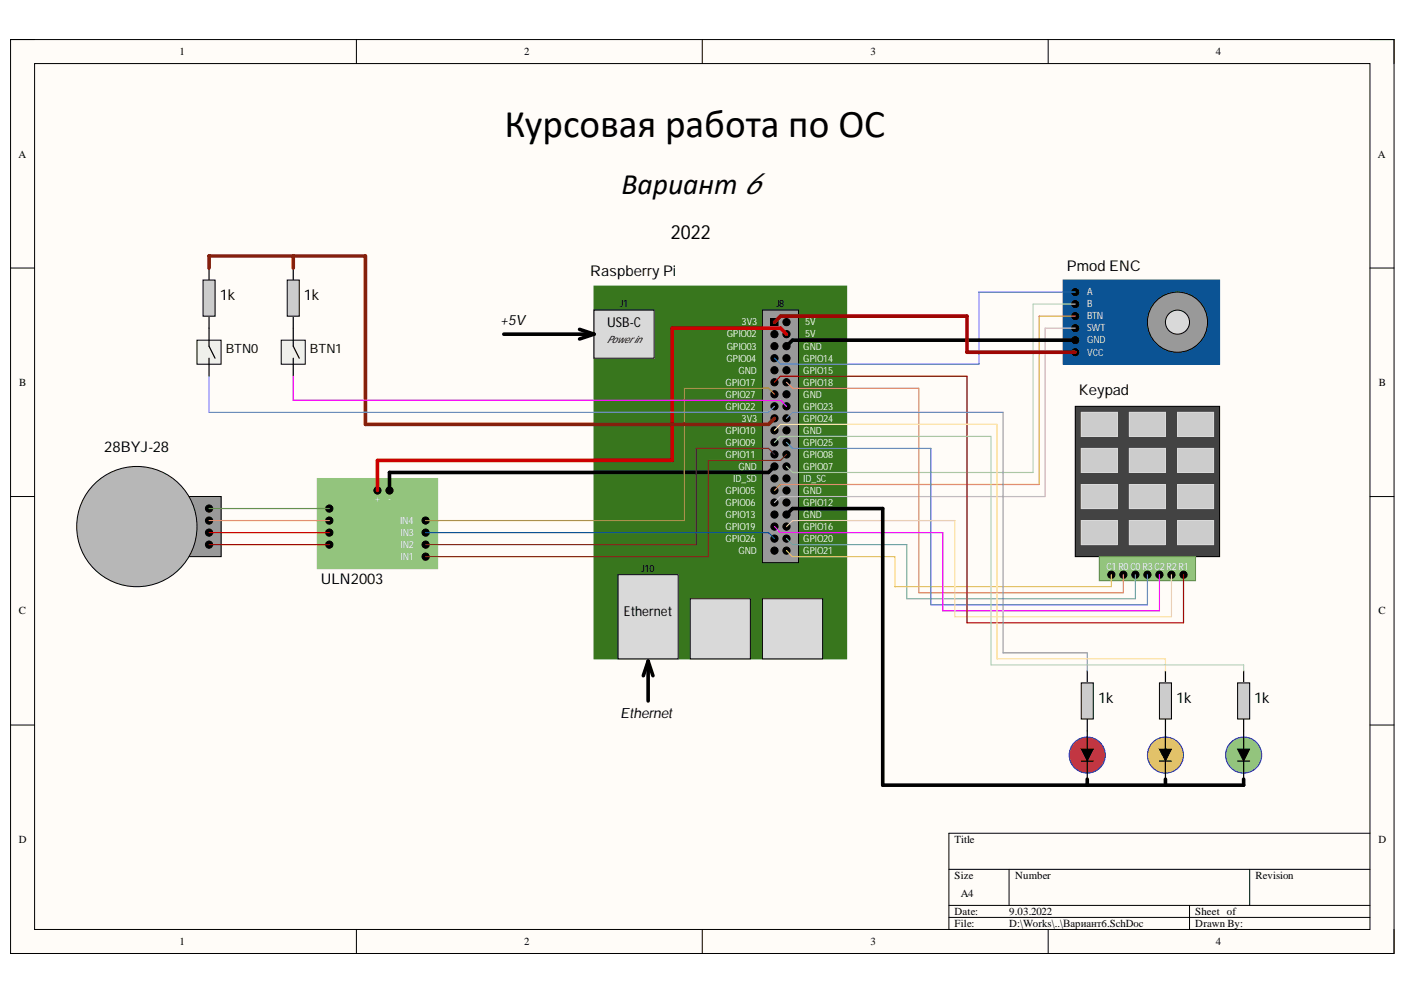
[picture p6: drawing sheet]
<svg xmlns="http://www.w3.org/2000/svg" width="297mm" height="210mm" viewBox="0 0 297 210" stroke-linecap="round" stroke-linejoin="round" font-family="sans-serif">
<path d="M2.2 8.4h292.3v192.9h-292.3z" fill-rule="evenodd" fill="#fffcf8"/>
<path d="M2.2 8.4h292.3v192.9h-292.3z" fill="none" stroke="#000" stroke-width=".21"/>
<path d="M7.3 13.4h282.1v182.9h-282.1z" fill-rule="evenodd" fill="#fffcf8"/>
<g fill="none" stroke="#000" stroke-width=".21">
<path d="M2.2 8.3h5.1M7.3 13.4h282.1v182.9h-282.1zM75.3 8.3v5.1M148.4 8.3v5.1M221.4 8.4v5M289.4 8.4h5.1v5M2.2 56.6h5.1M289.4 56.6h5.1M2.2 104.9h5.1M289.4 104.9h5.1M2.2 153.1h5.1M289.4 153.1h5.1"/>
<path d="M289.4 176h-88.9v20.3M75.3 196.3v5M148.4 196.3v5M200.5 183.6h88.9M200.5 191.2h88.9M200.5 193.7h88.9M213.2 183.6v7.6M221.4 196.3v5M251.3 191.2v5.1M264 183.6v7.6M294.5 196.3v5"/>
</g>
<path d="M39.1 104.9h7.6v12.6h-7.6z" fill-rule="evenodd" fill="#999"/>
<path d="M39.1 104.9h7.6v12.6h-7.6z" fill="none" stroke="#000" stroke-width=".21"/>
<path d="M125.5 60.4h53.4v78.7h-53.4z" fill-rule="evenodd" fill="#38761d"/>
<path d="M125.5 60.4h53.4v78.7h-53.4z" fill="none" stroke="#38761d" stroke-width=".21"/>
<path d="M161.1 65.5h7.6v53.3h-7.6z" fill-rule="evenodd" fill="#999"/>
<g fill="none" stroke="#000" stroke-width=".21">
<path d="M161.1 65.5h7.6v53.3h-7.6zM162.9 67.3h1.5v1.5h-1.5z"/>
<circle cx="163.6" cy="73.1" r=".76"/>
<circle cx="163.6" cy="75.6" r=".76"/>
<circle cx="163.6" cy="70.6" r=".76"/>
<circle cx="163.6" cy="78.2" r=".76"/>
<circle cx="166.2" cy="68" r=".76"/>
<circle cx="166.2" cy="73.1" r=".76"/>
<circle cx="166.2" cy="75.6" r=".76"/>
<circle cx="166.2" cy="70.6" r=".76"/>
<circle cx="166.2" cy="78.2" r=".76"/>
<circle cx="163.6" cy="80.7" r=".76"/>
<circle cx="163.6" cy="88.3" r=".76"/>
<circle cx="163.6" cy="83.3" r=".76"/>
<circle cx="163.6" cy="98.5" r=".76"/>
<circle cx="163.6" cy="90.9" r=".76"/>
<circle cx="163.6" cy="96" r=".76"/>
<circle cx="163.6" cy="93.4" r=".76"/>
<circle cx="163.6" cy="85.8" r=".76"/>
<circle cx="166.2" cy="80.7" r=".76"/>
<circle cx="166.2" cy="88.3" r=".76"/>
<circle cx="166.2" cy="83.3" r=".76"/>
<circle cx="166.2" cy="98.5" r=".76"/>
<circle cx="166.2" cy="90.9" r=".76"/>
<circle cx="166.2" cy="96" r=".76"/>
<circle cx="166.2" cy="93.4" r=".76"/>
<circle cx="166.2" cy="85.8" r=".76"/>
<circle cx="163.6" cy="108.7" r=".76"/>
<circle cx="163.6" cy="116.3" r=".76"/>
<circle cx="163.6" cy="113.7" r=".76"/>
<circle cx="163.6" cy="106.1" r=".76"/>
<circle cx="163.6" cy="111.2" r=".76"/>
<circle cx="163.6" cy="103.6" r=".76"/>
<circle cx="163.6" cy="101" r=".76"/>
<circle cx="166.2" cy="108.7" r=".76"/>
<circle cx="166.2" cy="116.3" r=".76"/>
<circle cx="166.2" cy="113.7" r=".76"/>
<circle cx="166.2" cy="106.1" r=".76"/>
<circle cx="166.2" cy="111.2" r=".76"/>
<circle cx="166.2" cy="103.6" r=".76"/>
<circle cx="166.2" cy="101" r=".76"/>
</g>
<g fill="#000">
<circle cx="163.6" cy="73.1" r=".76"/>
<circle cx="163.6" cy="75.6" r=".76"/>
<circle cx="163.6" cy="70.6" r=".76"/>
<circle cx="163.6" cy="78.2" r=".76"/>
<circle cx="166.2" cy="68" r=".76"/>
<circle cx="166.2" cy="73.1" r=".76"/>
<circle cx="166.2" cy="75.6" r=".76"/>
<circle cx="166.2" cy="70.6" r=".76"/>
<circle cx="166.2" cy="78.2" r=".76"/>
<circle cx="163.6" cy="80.7" r=".76"/>
<circle cx="163.6" cy="88.3" r=".76"/>
<circle cx="163.6" cy="83.3" r=".76"/>
<circle cx="163.6" cy="98.5" r=".76"/>
<circle cx="163.6" cy="90.9" r=".76"/>
<circle cx="163.6" cy="96" r=".76"/>
<circle cx="163.6" cy="93.4" r=".76"/>
<circle cx="163.6" cy="85.8" r=".76"/>
<circle cx="166.2" cy="80.7" r=".76"/>
<circle cx="166.2" cy="88.3" r=".76"/>
<circle cx="166.2" cy="83.3" r=".76"/>
<circle cx="166.2" cy="98.5" r=".76"/>
<circle cx="166.2" cy="90.9" r=".76"/>
<circle cx="166.2" cy="96" r=".76"/>
<circle cx="166.2" cy="93.4" r=".76"/>
<circle cx="166.2" cy="85.8" r=".76"/>
<circle cx="163.6" cy="108.7" r=".76"/>
<circle cx="163.6" cy="116.3" r=".76"/>
<circle cx="163.6" cy="113.7" r=".76"/>
<circle cx="163.6" cy="106.1" r=".76"/>
<circle cx="163.6" cy="111.2" r=".76"/>
<circle cx="163.6" cy="103.6" r=".76"/>
<circle cx="163.6" cy="101" r=".76"/>
<circle cx="166.2" cy="108.7" r=".76"/>
<circle cx="166.2" cy="116.3" r=".76"/>
<circle cx="166.2" cy="113.7" r=".76"/>
<circle cx="166.2" cy="106.1" r=".76"/>
<circle cx="166.2" cy="111.2" r=".76"/>
<circle cx="166.2" cy="103.6" r=".76"/>
<circle cx="166.2" cy="101" r=".76"/>
</g>
<path d="M162.9 67.3h1.5v1.5h-1.5z" fill-rule="evenodd" fill="#000"/>
<path d="M125.5 65.5h12.7v10.1h-12.7z" fill-rule="evenodd" fill="#d9d9d9"/>
<path d="M125.5 65.5h12.7v10.1h-12.7z" fill="none" stroke="#000" stroke-width=".21"/>
<path d="M130.6 121.4h12.7v17.7h-12.7z" fill-rule="evenodd" fill="#d9d9d9"/>
<path d="M130.6 121.4h12.7v17.7h-12.7z" fill="none" stroke="#000" stroke-width=".21"/>
<path d="M145.8 126.4h12.7v12.7h-12.7z" fill-rule="evenodd" fill="#d9d9d9"/>
<path d="M145.8 126.4h12.7v12.7h-12.7z" fill="none" stroke="#000" stroke-width=".21"/>
<path d="M161.1 126.4h12.7v12.7h-12.7z" fill-rule="evenodd" fill="#d9d9d9"/>
<path d="M161.1 126.4h12.7v12.7h-12.7z" fill="none" stroke="#000" stroke-width=".21"/>
<path d="M106.4 70.6h19.1M122.4 69.5l3.1 1.1M125.5 70.6l-3.1 1M136.9 139.6v8.4M136.9 139.6l-1 3.1M136.9 139.6l1 3.1" fill="none" stroke="#000" stroke-width=".76"/>
<path d="M67 101h25.5v19.1h-25.5z" fill-rule="evenodd" fill="#93c47d"/>
<path d="M67 101h25.5v19.1h-25.5z" fill="none" stroke="#93c47d" stroke-width=".21"/>
<g fill="#000">
<circle cx="69.6" cy="112.5" r=".76"/>
<circle cx="69.6" cy="109.9" r=".76"/>
<circle cx="69.6" cy="107.4" r=".76"/>
<circle cx="69.6" cy="115" r=".76"/>
<circle cx="79.7" cy="103.6" r=".76"/>
<circle cx="82.3" cy="103.6" r=".76"/>
<circle cx="89.9" cy="112.5" r=".76"/>
<circle cx="89.9" cy="117.5" r=".76"/>
<circle cx="89.9" cy="109.9" r=".76"/>
<circle cx="89.9" cy="115" r=".76"/>
</g>
<g fill="none" stroke="#000" stroke-width=".21">
<circle cx="69.6" cy="112.5" r=".76"/>
<circle cx="69.6" cy="109.9" r=".76"/>
<circle cx="69.6" cy="107.4" r=".76"/>
<circle cx="69.6" cy="115" r=".76"/>
<circle cx="79.7" cy="103.6" r=".76"/>
<circle cx="82.3" cy="103.6" r=".76"/>
<circle cx="89.9" cy="112.5" r=".76"/>
<circle cx="89.9" cy="117.5" r=".76"/>
<circle cx="89.9" cy="109.9" r=".76"/>
<circle cx="89.9" cy="115" r=".76"/>
</g>
<path d="M166.2 70.6l-1.3-1.3h-22.9v27.9h-62.3v6.4" fill="none" stroke="#c00" stroke-width=".76"/>
<path d="M163.6 98.5l-1.3 1.3h-80v3.8" fill="none" stroke="#000" stroke-width=".76"/>
<path d="M166.2 96l-1.3 1.2h-15.3v20.3h-59.7" fill="none" stroke="#783f04" stroke-width=".25"/>
<path d="M163.6 96l-1.3-1.3h-15.2v20.3h-57.2" fill="none" stroke="#741b47" stroke-width=".25"/>
<path d="M89.9 112.5h72.4l1.3 1.2" fill="none" stroke="#0b5394" stroke-width=".25"/>
<path d="M163.6 83.3l-1.3-1.3h-17.7v27.9h-54.7" fill="none" stroke="#bf9000" stroke-width=".25"/>
<circle cx="28.9" cy="111.2" r="12.7" fill="#b7b7b7"/>
<g fill="none" stroke="#000" stroke-width=".21">
<circle cx="28.9" cy="111.2" r="12.7"/>
<circle cx="44.2" cy="112.5" r=".76"/>
<circle cx="44.2" cy="109.9" r=".76"/>
<circle cx="44.2" cy="107.4" r=".76"/>
<circle cx="44.2" cy="115" r=".76"/>
</g>
<g fill="#000">
<circle cx="44.2" cy="112.5" r=".76"/>
<circle cx="44.2" cy="109.9" r=".76"/>
<circle cx="44.2" cy="107.4" r=".76"/>
<circle cx="44.2" cy="115" r=".76"/>
</g>
<path d="M44.2 107.4h25.4" fill="none" stroke="#6aa84f" stroke-width=".25"/>
<path d="M44.2 109.9h25.4" fill="none" stroke="#e69138" stroke-width=".25"/>
<path d="M44.2 112.5h25.4" fill="none" stroke="#c00" stroke-width=".25"/>
<path d="M44.2 115h25.4" fill="none" stroke="#a61c00" stroke-width=".25"/>
<path d="M224.6 59.1h33.1v17.8h-33.1z" fill-rule="evenodd" fill="#0b5394"/>
<path d="M224.6 59.1h33.1v17.8h-33.1z" fill="none" stroke="#0b5394" stroke-width=".21"/>
<g fill="#000">
<circle cx="227.2" cy="61.7" r=".76"/>
<circle cx="227.2" cy="71.8" r=".76"/>
<circle cx="227.2" cy="64.2" r=".76"/>
<circle cx="227.2" cy="69.3" r=".76"/>
<circle cx="227.2" cy="66.8" r=".76"/>
<circle cx="227.2" cy="74.4" r=".76"/>
</g>
<g fill="none" stroke="#000" stroke-width=".21">
<circle cx="227.2" cy="61.7" r=".76"/>
<circle cx="227.2" cy="71.8" r=".76"/>
<circle cx="227.2" cy="64.2" r=".76"/>
<circle cx="227.2" cy="69.3" r=".76"/>
<circle cx="227.2" cy="66.8" r=".76"/>
<circle cx="227.2" cy="74.4" r=".76"/>
</g>
<circle cx="248.8" cy="68" r="6.4" fill="#999"/>
<circle cx="248.8" cy="68" r="6.4" fill="none" stroke="#000" stroke-width=".21"/>
<circle cx="248.8" cy="68" r="2.54" fill="#d9d9d9"/>
<circle cx="248.8" cy="68" r="2.54" fill="none" stroke="#000" stroke-width=".21"/>
<path d="M227.2 61.7h-20.4v15.2h-41.9l-1.3-1.3" fill="none" stroke="#3c78d8" stroke-width=".25"/>
<path d="M227.2 66.8h-7.7v35.5h-54.6l-1.3 1.3" fill="none" stroke="#e69138" stroke-width=".25"/>
<path d="M227.2 69.3h-6.4v35.6h-55.9l-1.3 1.2" fill="none" stroke="#d5a6bd" stroke-width=".25"/>
<path d="M227.2 64.2h-8.9v35.6h-50.9l-1.2-1.3" fill="none" stroke="#b6d7a8" stroke-width=".25"/>
<path d="M227.2 85.8h30.5v31.7h-30.5z" fill-rule="evenodd" fill="#434343"/>
<path d="M227.2 85.8h30.5v31.7h-30.5z" fill="none" stroke="#000" stroke-width=".21"/>
<path d="M232.2 117.5h20.4v5.1h-20.4z" fill-rule="evenodd" fill="#93c47d"/>
<path d="M232.2 117.5h20.4v5.1h-20.4z" fill="none" stroke="#6aa84f" stroke-width=".21"/>
<g fill="#000">
<circle cx="234.8" cy="121.4" r=".76"/>
<circle cx="237.3" cy="121.4" r=".76"/>
<circle cx="239.9" cy="121.4" r=".76"/>
<circle cx="242.4" cy="121.4" r=".76"/>
<circle cx="244.9" cy="121.4" r=".76"/>
<circle cx="247.5" cy="121.4" r=".76"/>
<circle cx="250" cy="121.4" r=".76"/>
</g>
<g fill="none" stroke="#000" stroke-width=".21">
<circle cx="234.8" cy="121.4" r=".76"/>
<circle cx="237.3" cy="121.4" r=".76"/>
<circle cx="239.9" cy="121.4" r=".76"/>
<circle cx="242.4" cy="121.4" r=".76"/>
<circle cx="244.9" cy="121.4" r=".76"/>
<circle cx="247.5" cy="121.4" r=".76"/>
<circle cx="250" cy="121.4" r=".76"/>
</g>
<path d="M228.4 87.1h7.7v5.1h-7.7z" fill-rule="evenodd" fill="#ccc"/>
<path d="M228.4 87.1h7.7v5.1h-7.7z" fill="none" stroke="#d9d9d9" stroke-width=".21"/>
<path d="M238.6 87.1h7.6v5.1h-7.6z" fill-rule="evenodd" fill="#ccc"/>
<path d="M238.6 87.1h7.6v5.1h-7.6z" fill="none" stroke="#d9d9d9" stroke-width=".21"/>
<path d="M248.8 87.1h7.6v5.1h-7.6z" fill-rule="evenodd" fill="#ccc"/>
<path d="M248.8 87.1h7.6v5.1h-7.6z" fill="none" stroke="#d9d9d9" stroke-width=".21"/>
<path d="M228.4 94.7h7.7v5.1h-7.7z" fill-rule="evenodd" fill="#ccc"/>
<path d="M228.4 94.7h7.7v5.1h-7.7z" fill="none" stroke="#d9d9d9" stroke-width=".21"/>
<path d="M238.6 94.7h7.6v5.1h-7.6z" fill-rule="evenodd" fill="#ccc"/>
<path d="M238.6 94.7h7.6v5.1h-7.6z" fill="none" stroke="#d9d9d9" stroke-width=".21"/>
<path d="M248.8 94.7h7.6v5.1h-7.6z" fill-rule="evenodd" fill="#ccc"/>
<path d="M248.8 94.7h7.6v5.1h-7.6z" fill="none" stroke="#d9d9d9" stroke-width=".21"/>
<path d="M228.4 102.3h7.7v5.1h-7.7z" fill-rule="evenodd" fill="#ccc"/>
<path d="M228.4 102.3h7.7v5.1h-7.7z" fill="none" stroke="#d9d9d9" stroke-width=".21"/>
<path d="M238.6 102.3h7.6v5.1h-7.6z" fill-rule="evenodd" fill="#ccc"/>
<path d="M238.6 102.3h7.6v5.1h-7.6z" fill="none" stroke="#d9d9d9" stroke-width=".21"/>
<path d="M248.8 102.3h7.6v5.1h-7.6z" fill-rule="evenodd" fill="#ccc"/>
<path d="M248.8 102.3h7.6v5.1h-7.6z" fill="none" stroke="#d9d9d9" stroke-width=".21"/>
<path d="M228.4 109.9h7.7v5.1h-7.7z" fill-rule="evenodd" fill="#ccc"/>
<path d="M228.4 109.9h7.7v5.1h-7.7z" fill="none" stroke="#d9d9d9" stroke-width=".21"/>
<path d="M238.6 109.9h7.6v5.1h-7.6z" fill-rule="evenodd" fill="#ccc"/>
<path d="M238.6 109.9h7.6v5.1h-7.6z" fill="none" stroke="#d9d9d9" stroke-width=".21"/>
<path d="M248.8 109.9h7.6v5.1h-7.6z" fill-rule="evenodd" fill="#ccc"/>
<path d="M248.8 109.9h7.6v5.1h-7.6z" fill="none" stroke="#d9d9d9" stroke-width=".21"/>
<path d="M166.2 113.7l1.2 1.3M167.4 115h24.2v11.4h48.3v-5" fill="none" stroke="#76a5af" stroke-width=".25"/>
<path d="M166.2 80.7l1.2 1.3M167.4 82h26.7v43.2h43.2v-3.8" fill="none" stroke="#dd7e6b" stroke-width=".25"/>
<path d="M166.2 116.3l1.2 1.2h21.6v6.4h45.8v-2.5" fill="none" stroke="#ffd966" stroke-width=".25"/>
<path d="M166.2 93.4l1.2 1.3h29.3v33h45.7v-6.3" fill="none" stroke="#3d85c6" stroke-width=".25"/>
<path d="M163.6 111.2l1.3 1.3M164.9 112.5h34.3v16.5h45.7v-7.6" fill="none" stroke="#f0f" stroke-width=".25"/>
<path d="M166.2 111.2l1.2-1.3h34.3v20.3h45.8v-8.8" fill="none" stroke="#f9cb9c" stroke-width=".25"/>
<path d="M163.6 80.7l1.3-1.2h39.4v52h45.7v-10.1" fill="none" stroke="#900" stroke-width=".25"/>
<path d="M227.2 71.8h-59.8l-1.2 1.3" fill="none" stroke="#000" stroke-width=".76"/>
<path d="M163.6 68l1.3-1.2h39.4v7.6h22.9" fill="none" stroke="#900" stroke-width=".76"/>
<path d="M41.6 71.8h5.1v5.1h-5.1z" fill-rule="evenodd" fill="#efefef"/>
<path d="M41.6 71.8h5.1v5.1h-5.1z" fill="none" stroke="#000" stroke-width=".21"/>
<path d="M44.2 56.6v2.5M44.2 66.8v6.3l1.2 2.5M44.2 75.6v3.9" fill="none" stroke="#000" stroke-width=".25"/>
<path d="M42.9 59.1h2.5v7.7h-2.5z" fill-rule="evenodd" fill="#ccc"/>
<path d="M42.9 59.1h2.5v7.7h-2.5z" fill="none" stroke="#000" stroke-width=".21"/>
<path d="M59.4 71.8h5.1v5.1h-5.1z" fill-rule="evenodd" fill="#efefef"/>
<path d="M59.4 71.8h5.1v5.1h-5.1z" fill="none" stroke="#000" stroke-width=".21"/>
<path d="M62 56.6v2.5M62 66.8v6.3l1.2 2.5M62 75.6v3.9" fill="none" stroke="#000" stroke-width=".25"/>
<path d="M60.7 59.1h2.5v7.7h-2.5z" fill-rule="evenodd" fill="#ccc"/>
<path d="M60.7 59.1h2.5v7.7h-2.5z" fill="none" stroke="#000" stroke-width=".21"/>
<path d="M44.2 56.6v-2.5h33v35.5h85.1l1.3-1.3M62 54.1v2.5" fill="none" stroke="#85200c" stroke-width=".76"/>
<path d="M44.2 79.5v7.6h118.1l1.3-1.3" fill="none" stroke="#6fa8dc" stroke-width=".25"/>
<path d="M62 79.5v5h102.9l1.3 1.3" fill="none" stroke="#f0f" stroke-width=".25"/>
<path d="M229.7 141.7v2.5M229.7 151.8v2.6" fill="none" stroke="#000" stroke-width=".25"/>
<path d="M228.4 144.2h2.6v7.6h-2.6z" fill-rule="evenodd" fill="#ccc"/>
<path d="M228.4 144.2h2.6v7.6h-2.6z" fill="none" stroke="#000" stroke-width=".21"/>
<path d="M246.2 141.7v2.5M246.2 151.8v2.6" fill="none" stroke="#000" stroke-width=".25"/>
<path d="M244.9 144.2h2.6v7.6h-2.6z" fill-rule="evenodd" fill="#ccc"/>
<path d="M244.9 144.2h2.6v7.6h-2.6z" fill="none" stroke="#000" stroke-width=".21"/>
<path d="M262.7 141.7v2.5M262.7 151.8v2.6" fill="none" stroke="#000" stroke-width=".25"/>
<path d="M261.5 144.2h2.5v7.6h-2.5z" fill-rule="evenodd" fill="#ccc"/>
<path d="M261.5 144.2h2.5v7.6h-2.5z" fill="none" stroke="#000" stroke-width=".21"/>
<circle cx="229.7" cy="159.4" r="3.8" fill="#cc4125"/>
<circle cx="229.7" cy="159.4" r="3.8" fill="none" stroke="#00f" stroke-width=".21"/>
<path d="M228.4 158.2h2.6l-1.3 2.5z" fill="#000"/>
<path d="M228.4 158.2h2.6l-1.3 2.5z" fill="none" stroke="#000" stroke-width=".21"/>
<path d="M229.7 154.4v3.8M228.4 160.7h2.6M229.7 160.7v3.8" fill="none" stroke="#000" stroke-width=".25"/>
<circle cx="246.2" cy="159.4" r="3.8" fill="#f1c232"/>
<circle cx="246.2" cy="159.4" r="3.8" fill="none" stroke="#00f" stroke-width=".21"/>
<path d="M244.9 158.2h2.6l-1.3 2.5z" fill="#000"/>
<path d="M244.9 158.2h2.6l-1.3 2.5z" fill="none" stroke="#000" stroke-width=".21"/>
<path d="M246.2 154.4v3.8M244.9 160.7h2.6M246.2 160.7v3.8" fill="none" stroke="#000" stroke-width=".25"/>
<circle cx="262.7" cy="159.4" r="3.8" fill="#93c47d"/>
<circle cx="262.7" cy="159.4" r="3.8" fill="none" stroke="#00f" stroke-width=".21"/>
<path d="M261.5 158.2h2.5l-1.3 2.5z" fill="#000"/>
<path d="M261.5 158.2h2.5l-1.3 2.5z" fill="none" stroke="#000" stroke-width=".21"/>
<path d="M262.7 154.4v3.8M261.5 160.7h2.5M262.7 160.7v3.8" fill="none" stroke="#000" stroke-width=".25"/>
<path d="M166.2 88.3l1.2-1.2h44.5v50.8h17.8v3.8" fill="none" stroke="#8e7cc3" stroke-width=".25"/>
<path d="M163.6 90.9l1.3-1.3h45.7v49.5h35.6v2.6" fill="none" stroke="#ffe599" stroke-width=".25"/>
<path d="M163.6 93.4l1.3-1.2h44.5v48.2h53.3v1.3" fill="none" stroke="#b6d7a8" stroke-width=".25"/>
<path d="M166.2 108.7l1.2-1.3h19.1v58.4h76.2v-1.3M229.7 164.5v1.3M246.2 164.5v1.3" fill="none" stroke="#000" stroke-width=".76"/>
<text font-size="8.3" x="106.6" y="29">Курсовая работа по ОС</text>
<text font-size="6.3" x="131.3" y="41">Вариант 6</text>
<text font-size="4.1" x="141.7" y="50.5">2022</text>
<g font-size="3.1">
<text x="124.7" y="58.2">Raspberry Pi</text>
<text x="225.4" y="57.2">Pmod ENC</text>
<text x="46.4" y="63.3">1k</text>
<text x="64.2" y="63.3">1k</text>
<text x="227.9" y="83.3">Keypad</text>
<text x="22" y="95.3">28BYJ-28</text>
<text x="67.8" y="123.2">ULN2003</text>
<text x="232" y="148.4">1k</text>
<text x="248.5" y="148.4">1k</text>
<text x="265" y="148.4">1k</text>
</g>
<g font-size="3">
<text x="105.7" y="68.6">+5V</text>
<text x="131" y="151.6">Ethernet</text>
</g>
<g font-size="2.9">
<text x="128.3" y="69.1">USB-C</text>
<text x="131.8" y="130">Ethernet</text>
</g>
<g font-size="2.7">
<text x="47.7" y="74.6">BTN0</text>
<text x="65.5" y="74.6">BTN1</text>
</g>
<g font-size="2.3">
<text x="37.9" y="11.7">1</text>
<text x="110.7" y="11.7">2</text>
<text x="183.9" y="11.7">3</text>
<text x="256.8" y="11.7">4</text>
<text x="3.9" y="33.3">A</text>
<text x="291.1" y="33.3">A</text>
<text x="4.1" y="81.5">B</text>
<text x="291.3" y="81.5">B</text>
<text x="4" y="129.8">C</text>
<text x="291.2" y="129.8">C</text>
<text x="4" y="178">D</text>
<text x="201.7" y="178">Title</text>
<text x="291.2" y="178">D</text>
<text x="201.7" y="185.6">Size</text>
<text x="214.5" y="185.6">Number</text>
<text x="265.2" y="185.6">Revision</text>
<text x="203" y="189.4">A4</text>
<text x="201.7" y="193.2">Date:</text>
<text x="201.7" y="195.8">File:</text>
<text x="213.2" y="193.2">9.03.2022</text>
<text x="213.2" y="195.8">D:\Works\..\Вариант6.SchDoc</text>
<text x="252.5" y="193.2">Sheet of</text>
<text x="252.5" y="195.8">Drawn By:</text>
<text x="37.9" y="199.6">1</text>
<text x="110.7" y="199.6">2</text>
<text x="183.9" y="199.6">3</text>
<text x="256.8" y="199.6">4</text>
</g>
<g font-size="2.1">
<text x="131" y="64.9">J1</text>
<text x="164" y="64.9">J8</text>
<text x="128.2" y="72.5">Powerin</text>
<text x="135.5" y="120.8">J10</text>
</g>
<g font-size="2.1" fill="#efefef">
<text x="229.7" y="62.4">A</text>
<text x="229.7" y="64.9">B</text>
<text x="153.5" y="71.3">GPIO02</text>
<text x="156.7" y="68.7">3V3</text>
<text x="170.1" y="68.7">5V</text>
<text x="170.1" y="71.3">5V</text>
<text x="229.7" y="67.5">BTN</text>
<text x="229.7" y="70">SWT</text>
<text x="153.5" y="76.4">GPIO04</text>
<text x="153.5" y="73.9">GPIO03</text>
<text x="169.7" y="73.9">GND</text>
<text x="169.7" y="76.4">GPIO14</text>
<text x="229.7" y="72.5">GND</text>
<text x="229.7" y="75.1">VCC</text>
<text x="153.3" y="81.5">GPIO17</text>
<text x="156" y="78.9">GND</text>
<text x="169.7" y="78.9">GPIO15</text>
<text x="169.7" y="81.5">GPIO18</text>
<text x="153.3" y="84">GPIO27</text>
<text x="153.3" y="86.6">GPIO22</text>
<text x="156.7" y="89.1">3V3</text>
<text x="169.7" y="84">GND</text>
<text x="169.7" y="86.6">GPIO23</text>
<text x="169.7" y="89.1">GPIO24</text>
<text x="153.3" y="94.2">GPIO09</text>
<text x="153.3" y="91.6">GPIO10</text>
<text x="169.7" y="91.6">GND</text>
<text x="169.7" y="94.2">GPIO25</text>
<text x="153.3" y="96.7">GPIO11</text>
<text x="154.9" y="101.8">ID_SD</text>
<text x="156" y="99.2">GND</text>
<text x="169.7" y="96.7">GPIO08</text>
<text x="169.7" y="99.2">GPIO07</text>
<text x="169.7" y="101.8">ID_SC</text>
<text x="79.3" y="106.1">+</text>
<text x="82" y="106.1">-</text>
<text x="153.3" y="104.3">GPIO05</text>
<text x="153.3" y="106.8">GPIO06</text>
<text x="169.7" y="104.3">GND</text>
<text x="169.7" y="106.8">GPIO12</text>
<text x="84.5" y="110.6">IN4</text>
<text x="84.6" y="113.2">IN3</text>
<text x="153.3" y="109.4">GPIO13</text>
<text x="153.3" y="111.9">GPIO19</text>
<text x="169.7" y="109.4">GND</text>
<text x="169.7" y="111.9">GPIO16</text>
<text x="84.6" y="115.7">IN2</text>
<text x="84.6" y="118.3">IN1</text>
<text x="153.3" y="114.5">GPIO26</text>
<text x="156" y="117">GND</text>
<text x="169.7" y="114.5">GPIO20</text>
<text x="169.7" y="117">GPIO21</text>
<text x="233.8" y="120.3">C1 R0C0R3 C2 R2 R1</text>
</g>
</svg>
